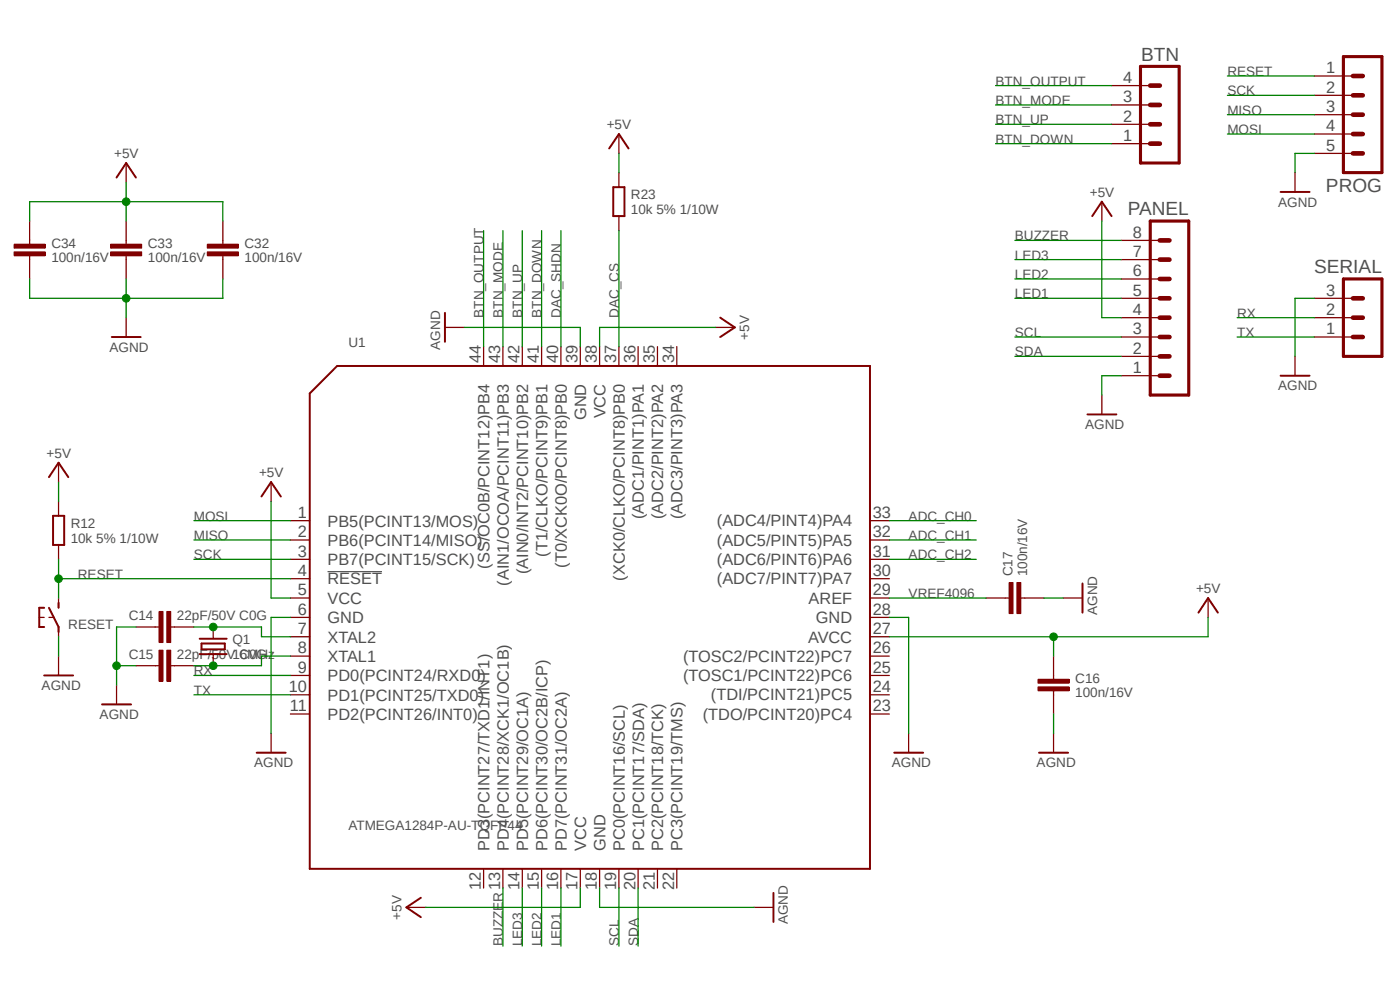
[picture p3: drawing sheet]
<svg xmlns="http://www.w3.org/2000/svg" width="420mm" height="297mm" viewBox="0 0 420 297" stroke-linecap="round" stroke-linejoin="round" font-family="sans-serif">
<path d="M4.2 12.3l411.8 272.5M416 12.3l-411.8 272.5" fill="none" stroke="#fff" stroke-width=".3"/>
<path d="M98.3 171.3h16.3" fill="none" stroke="#505050" stroke-width=".34"/>
<path d="M46.6 187.9h1.1M51.2 187.9h1.2M64 187.9v3.5M64 196v3.5" fill="none" stroke="#800000" stroke-width=".38"/>
<path d="M59.9 191.4h8.1M59.9 196h8.1M60.5 192.9h6.9v1.7h-6.9z" fill="none" stroke="#800000" stroke-width=".59"/>
<path d="M47.7 183.3h1.2v9.3h-1.2z" fill-rule="evenodd" fill="#800000"/>
<path d="M47.7 183.3h1.2v9.3h-1.2z" fill="none" stroke="#800000" stroke-width=".3"/>
<path d="M50 183.3h1.2v9.3h-1.2z" fill-rule="evenodd" fill="#800000"/>
<path d="M50 183.3h1.2v9.3h-1.2z" fill="none" stroke="#800000" stroke-width=".3"/>
<path d="M40.8 187.9h5.8M46.6 199.5h1.1M51.2 199.5h1.2M52.4 187.9h5.8" fill="none" stroke="#800000" stroke-width=".38"/>
<path d="M47.7 194.9h1.2v9.3h-1.2z" fill-rule="evenodd" fill="#800000"/>
<path d="M47.7 194.9h1.2v9.3h-1.2z" fill="none" stroke="#800000" stroke-width=".3"/>
<path d="M50 194.9h1.2v9.3h-1.2z" fill-rule="evenodd" fill="#800000"/>
<path d="M50 194.9h1.2v9.3h-1.2z" fill="none" stroke="#800000" stroke-width=".3"/>
<path d="M37.8 48.9v5.8M37.8 95.2v5.8M301.6 179.2h1.1M306.2 179.2h1.2M40.8 199.5h5.8M52.4 199.5h5.8M35 205.3v5.8" fill="none" stroke="#800000" stroke-width=".38"/>
<path d="M35 53.2l2.8-4.3 3 4.3M33.5 101h8.7M30.6 211.1h8.7" fill="none" stroke="#800000" stroke-width=".59"/>
<path d="M302.7 174.6h1.2v9.3h-1.2z" fill-rule="evenodd" fill="#800000"/>
<path d="M302.7 174.6h1.2v9.3h-1.2z" fill="none" stroke="#800000" stroke-width=".3"/>
<path d="M305.1 174.6h1.1v9.3h-1.1z" fill-rule="evenodd" fill="#800000"/>
<path d="M305.1 174.6h1.1v9.3h-1.1z" fill="none" stroke="#800000" stroke-width=".3"/>
<g fill="none" stroke="#800000" stroke-width=".38">
<path d="M394.3 22.8h11.6M394.3 28.6h11.6M394.3 34.4h11.6M388.5 51.7v5.8M394.3 40.2h11.6M394.3 46h11.6M66.8 72.1v1.1M66.8 76.7v1.1M145.1 103.9v5.8M150.9 103.9v5.8M156.7 103.9v5.8M162.5 103.9v5.8"/>
<path d="M168.3 103.9v5.8M174.1 103.9v5.8M179.9 103.9v5.8M185.7 103.9v5.8M191.4 103.9v5.8M197.2 103.9v5.8M203 103.9v5.8M330.5 118.4v5.8M388.5 106.8v5.8M17.6 138.7v5.8M17.6 150.3v4.3M81.3 144.5v5.8"/>
<path d="M87.1 156h5.8M261 156h5.8M17.6 163.3v4.3M17.6 179.2v3M87.1 179.2h5.8M87.1 161.8h5.8M87.1 167.6h5.8M87.1 173.4h5.8M261 179.2h5.8M261 161.8h5.8M261 167.6h5.8M261 173.4h5.8"/>
<path d="M295.8 179.2h5.8M307.4 179.2h5.8M318.9 179.2h5.8M362.4 179.2v5.8M11.8 185h1.5M14.7 185h1.4M17.6 187.9v2.9M17.6 196.6v5.8M87.1 185h5.8M87.1 190.8h5.8M87.1 196.6h5.8M261 185h5.8"/>
<path d="M261 190.8h5.8M261 196.6h5.8M81.3 219.8v5.8M87.1 202.4h5.8M87.1 208.2h5.8M87.1 214h5.8M261 202.4h5.8M261 208.2h5.8M261 214h5.8M145.1 260.4v5.7M150.9 260.4v5.7M156.7 260.4v5.7"/>
<path d="M162.5 260.4v5.7M168.3 260.4v5.7M174.1 260.4v5.7M179.9 260.4v5.7M185.7 260.4v5.7M191.4 260.4v5.7M197.2 260.4v5.7M203 260.4v5.7"/>
</g>
<g fill="none" stroke="#800000" stroke-width=".59">
<path d="M384.2 57.5h8.7M101.1 109.7h159.9v150.7h-168.1v-142.5zM384.2 112.6h8.7M326.2 124.2h8.7M14.7 143l2.9-4.3 2.9 4.3M15.9 154.6h3.4v8.7h-3.4zM78.4 148.8l2.9-4.3 2.9 4.3M324.7 174.9v8.7M13.3 182.2h-1.5v5.7h1.5M14.7 182.2l2.9 5.7v1.5M17.6 180.7v1.5M359.5 183.6l2.9-4.4 2.9 4.4"/>
<path d="M13.3 202.4h8.6M77 225.6h8.7"/>
</g>
<path d="M403 17h11.6v34.7h-11.6z" fill="none" stroke="#800000" stroke-width=".93"/>
<path d="M405.9 34.4h2.9M405.9 28.6h2.9M405.9 22.8h2.9M405.9 46h2.9M405.9 40.2h2.9" fill="none" stroke="#800000" stroke-width="1.4"/>
<path d="M62.2 73.2h9.3v1.2h-9.3z" fill-rule="evenodd" fill="#800000"/>
<path d="M62.2 73.2h9.3v1.2h-9.3z" fill="none" stroke="#800000" stroke-width=".3"/>
<path d="M62.2 75.5h9.3v1.2h-9.3z" fill-rule="evenodd" fill="#800000"/>
<path d="M62.2 75.5h9.3v1.2h-9.3z" fill="none" stroke="#800000" stroke-width=".3"/>
<path d="M37.8 72.1v1.1M37.8 76.7v1.1M66.8 66.3v5.8M66.8 77.8v5.8" fill="none" stroke="#800000" stroke-width=".38"/>
<path d="M33.2 73.2h9.3v1.2h-9.3z" fill-rule="evenodd" fill="#800000"/>
<path d="M33.2 73.2h9.3v1.2h-9.3z" fill="none" stroke="#800000" stroke-width=".3"/>
<path d="M33.2 75.5h9.3v1.2h-9.3z" fill-rule="evenodd" fill="#800000"/>
<path d="M33.2 75.5h9.3v1.2h-9.3z" fill="none" stroke="#800000" stroke-width=".3"/>
<path d="M8.9 72.1v1.1M8.9 76.7v1.1M37.8 66.3v5.8M37.8 77.8v5.8" fill="none" stroke="#800000" stroke-width=".38"/>
<path d="M4.2 73.2h9.3v1.2h-9.3z" fill-rule="evenodd" fill="#800000"/>
<path d="M4.2 73.2h9.3v1.2h-9.3z" fill="none" stroke="#800000" stroke-width=".3"/>
<path d="M4.2 75.5h9.3v1.2h-9.3z" fill-rule="evenodd" fill="#800000"/>
<path d="M4.2 75.5h9.3v1.2h-9.3z" fill="none" stroke="#800000" stroke-width=".3"/>
<path d="M8.9 66.3v5.8M8.9 77.8v5.8M316.1 202.4v1.2M316.1 207.1v1.1" fill="none" stroke="#800000" stroke-width=".38"/>
<path d="M311.4 203.6h9.3v1.2h-9.3z" fill-rule="evenodd" fill="#800000"/>
<path d="M311.4 203.6h9.3v1.2h-9.3z" fill="none" stroke="#800000" stroke-width=".3"/>
<path d="M311.4 205.9h9.3v1.2h-9.3z" fill-rule="evenodd" fill="#800000"/>
<path d="M311.4 205.9h9.3v1.2h-9.3z" fill="none" stroke="#800000" stroke-width=".3"/>
<g fill="none" stroke="#800000" stroke-width=".38">
<path d="M333.5 37.3h11.6M333.5 31.5h11.6M333.5 25.7h11.6M185.7 40.2v5.8M185.7 51.7v4.4M333.5 43.1h11.6M185.7 64.8v4.3M330.5 60.5v5.8M336.3 77.8h11.6M336.3 72.1h11.6M133.5 98.1h5.8M214.6 98.1h5.8"/>
<path d="M336.3 95.2h11.6M336.3 89.4h11.6M336.3 83.6h11.6M394.3 95.2h11.6M394.3 89.4h11.6M336.3 112.6h11.6M336.3 106.8h11.6M336.3 101h11.6M394.3 101h11.6M316.1 196.6v5.8M272.6 219.8v5.8M316.1 208.2v5.8"/>
<path d="M316.1 219.8v5.8M121.9 271.9h5.8M226.2 271.9h5.8"/>
</g>
<path d="M182.8 44.5l2.9-4.3 2.9 4.3M184 56.1h3.3v8.7h-3.3zM327.7 64.8l2.8-4.3 3 4.3M133.5 93.8v8.6M216.1 95.2l4.3 2.9-4.3 2.9M268.3 225.6h8.6M311.7 225.6h8.7M126.2 269.1l-4.3 2.8 4.3 3M232 267.6v8.7" fill="none" stroke="#800000" stroke-width=".59"/>
<path d="M342.1 19.9h11.6v29h-11.6zM345.1 66.3h11.5v52.1h-11.5zM403 83.6h11.6v23.2h-11.6z" fill="none" stroke="#800000" stroke-width=".93"/>
<g fill="none" stroke="#800000" stroke-width="1.4">
<path d="M345.1 31.5h2.8M345.1 37.3h2.8M345.1 25.7h2.8M345.1 43.1h2.8M347.9 77.8h2.9M347.9 72.1h2.9M347.9 95.2h2.9M347.9 89.4h2.9M347.9 83.6h2.9M405.9 95.2h2.9M405.9 89.4h2.9M347.9 101h2.9"/>
<path d="M347.9 106.8h2.9M347.9 112.6h2.9M405.9 101h2.9"/>
</g>
<path d="M58.2 187.9h20.2v2.9" fill="none" stroke="#008000" stroke-width=".38"/>
<circle cx="64" cy="187.9" r="1.14" fill="#008000"/>
<circle cx="64" cy="187.9" r="1.14" fill="none" stroke="#008000" stroke-width=".3"/>
<path d="M78.4 190.8h8.7M78.4 196.6v2.9h-20.2" fill="none" stroke="#008000" stroke-width=".38"/>
<circle cx="64" cy="199.5" r="1.14" fill="#008000"/>
<circle cx="64" cy="199.5" r="1.14" fill="none" stroke="#008000" stroke-width=".3"/>
<path d="M35 199.5h5.8M40.8 187.9h-5.8v17.4M78.4 196.6h8.7" fill="none" stroke="#008000" stroke-width=".38"/>
<circle cx="35" cy="199.5" r="1.14" fill="#008000"/>
<circle cx="35" cy="199.5" r="1.14" fill="none" stroke="#008000" stroke-width=".3"/>
<path d="M394.3 46h-5.8v5.7M8.9 83.6v5.8h57.9v-5.8M37.8 83.6v5.8M313.2 179.2h5.7M87.1 185h-5.8v34.8" fill="none" stroke="#008000" stroke-width=".38"/>
<circle cx="37.8" cy="89.4" r="1.14" fill="#008000"/>
<circle cx="37.8" cy="89.4" r="1.14" fill="none" stroke="#008000" stroke-width=".3"/>
<path d="M37.8 89.4v5.8M139.3 98.1h34.8v5.8M394.3 89.4h-5.8v17.4M336.3 112.6h-5.8v5.8M17.6 190.8v5.8M266.8 190.8h49.3v5.8M266.8 185h5.8v34.8M362.4 185v5.8M316.1 214v5.8M179.9 266.1v5.8h46.3" fill="none" stroke="#008000" stroke-width=".38"/>
<circle cx="316.1" cy="190.8" r="1.14" fill="#008000"/>
<circle cx="316.1" cy="190.8" r="1.14" fill="none" stroke="#008000" stroke-width=".3"/>
<path d="M8.9 66.3v-5.8h57.9v5.8M37.8 60.5v5.8M17.6 144.5v5.8M81.3 150.3v28.9h5.8M316.1 190.8h46.3" fill="none" stroke="#008000" stroke-width=".38"/>
<circle cx="37.8" cy="60.5" r="1.14" fill="#008000"/>
<circle cx="37.8" cy="60.5" r="1.14" fill="none" stroke="#008000" stroke-width=".3"/>
<g fill="none" stroke="#008000" stroke-width=".38">
<path d="M368.2 28.6h26.1M368.2 34.4h26.1M37.8 54.7v5.8M185.7 46v5.7M368.2 40.2h26.1M330.5 66.3v28.9h5.8M214.6 98.1h-34.7v5.8M58.2 156h28.9M266.8 156h26.1M17.6 167.6v11.6M17.6 173.4h69.5M58.2 167.6h28.9"/>
<path d="M58.2 161.8h28.9M266.8 167.6h26.1M266.8 161.8h26.1M174.1 266.1v5.8h-46.4"/>
</g>
<circle cx="17.6" cy="173.4" r="1.14" fill="#008000"/>
<circle cx="17.6" cy="173.4" r="1.14" fill="none" stroke="#008000" stroke-width=".3"/>
<g fill="none" stroke="#008000" stroke-width=".38">
<path d="M298.7 25.7h34.8M298.7 31.5h34.8M298.7 37.3h34.8M368.2 22.8h26.1M298.7 43.1h34.8M145.1 69.1v34.8M150.9 69.1v34.8M156.7 69.1v34.8M162.5 69.1v34.8M168.3 69.1v34.8M185.7 69.1v34.8M304.5 77.8h31.8"/>
<path d="M304.5 72.1h31.8M304.5 83.6h31.8M304.5 89.4h31.8M371.1 95.2h23.2M304.5 101h31.8M304.5 106.8h31.8M371.1 101h23.2M266.8 179.2h29M58.2 208.2h28.9M58.2 202.4h28.9M150.9 266.1v17.4M156.7 266.1v17.4"/>
<path d="M162.5 266.1v17.4M168.3 266.1v17.4M185.7 266.1v17.4M191.4 266.1v17.4"/>
</g>
<g font-size="5.7" fill="#505050">
<text x="342.4" y="18.2">BTN</text>
<text x="397.8" y="57.6">PROG</text>
<text x="338.3" y="64.5">PANEL</text>
<text x="394.3" y="81.9">SERIAL</text>
</g>
<g font-size="4.9" fill="#505050">
<text x="397.8" y="22">1</text>
<text x="337" y="24.9">4</text>
<text x="397.8" y="27.8">2</text>
<text x="337" y="30.6">3</text>
<text x="397.8" y="33.6">3</text>
<text x="337" y="36.4">2</text>
<text x="397.8" y="39.4">4</text>
<text x="337" y="42.2">1</text>
<text x="397.8" y="45.1">5</text>
<text x="339.9" y="71.2">8</text>
<text x="339.9" y="77">7</text>
<text x="339.9" y="82.8">6</text>
<text x="339.9" y="88.6">5</text>
<text x="397.8" y="88.6">3</text>
<text x="339.9" y="94.4">4</text>
<text x="397.8" y="94.4">2</text>
<text x="339.9" y="100.2">3</text>
<text x="397.8" y="100.2">1</text>
<text x="339.9" y="106">2</text>
<text x="144.3" y="108.9" transform="rotate(-90 144.3 108.9)">44</text>
<text x="150.1" y="108.9" transform="rotate(-90 150.1 108.9)">43</text>
<text x="155.9" y="108.9" transform="rotate(-90 155.9 108.9)">42</text>
<text x="161.7" y="108.9" transform="rotate(-90 161.7 108.9)">41</text>
<text x="167.5" y="108.9" transform="rotate(-90 167.5 108.9)">40</text>
<text x="173.3" y="108.9" transform="rotate(-90 173.3 108.9)">39</text>
<text x="179.1" y="108.9" transform="rotate(-90 179.1 108.9)">38</text>
<text x="184.8" y="108.9" transform="rotate(-90 184.8 108.9)">37</text>
<text x="190.6" y="108.9" transform="rotate(-90 190.6 108.9)">36</text>
<text x="196.4" y="108.9" transform="rotate(-90 196.4 108.9)">35</text>
<text x="202.2" y="108.9" transform="rotate(-90 202.2 108.9)">34</text>
<text x="339.9" y="111.8">1</text>
<text x="175.8" y="125.9" transform="rotate(-90 175.8 125.9)">GND</text>
<text x="181.6" y="125.4" transform="rotate(-90 181.6 125.4)">VCC</text>
<text x="89.4" y="155.2">1</text>
<text x="193.2" y="155.6" transform="rotate(-90 193.2 155.6)">(ADC1/PINT1)PA1</text>
<text x="199" y="155.6" transform="rotate(-90 199 155.6)">(ADC2/PINT2)PA2</text>
<text x="204.8" y="155.6" transform="rotate(-90 204.8 155.6)">(ADC3/PINT3)PA3</text>
<text x="261.8" y="155.2">33</text>
<text x="89.4" y="161">2</text>
<text x="98.3" y="157.8">PB5(PCINT13/MOS)</text>
<text x="215.1" y="157.8">(ADC4/PINT4)PA4</text>
<text x="261.8" y="161">32</text>
<text x="89.4" y="166.8">3</text>
<text x="98.3" y="163.6">PB6(PCINT14/MISO)</text>
<text x="164.2" y="166.9" transform="rotate(-90 164.2 166.9)">(T1/CLKO/PCINT9)PB1</text>
<text x="215.1" y="163.6">(ADC5/PINT5)PA5</text>
<text x="261.8" y="166.8">31</text>
<text x="89.4" y="172.6">4</text>
<text x="98.3" y="169.4">PB7(PCINT15/SCK)</text>
<text x="146.8" y="170.4" transform="rotate(-90 146.8 170.4)">(SS/OC0B/PCINT12)PB4</text>
<text x="158.4" y="172.1" transform="rotate(-90 158.4 172.1)">(AIN0/INT2/PCINT10)PB2</text>
<text x="170" y="170.2" transform="rotate(-90 170 170.2)">(T0/XCK0O/PCINT8)PB0</text>
<text x="187.4" y="174" transform="rotate(-90 187.4 174)">(XCK0/CLKO/PCINT8)PB0</text>
<text x="215.1" y="169.4">(ADC6/PINT6)PA6</text>
<text x="261.8" y="172.6">30</text>
<text x="89.4" y="178.4">5</text>
<text x="98.3" y="175.2">RESET</text>
<text x="152.6" y="175.5" transform="rotate(-90 152.6 175.5)">(AIN1/OCOA/PCINT11)PB3</text>
<text x="215.1" y="175.2">(ADC7/PINT7)PA7</text>
<text x="261.8" y="178.4">29</text>
<text x="89.4" y="184.2">6</text>
<text x="98.3" y="181">VCC</text>
<text x="242.6" y="181">AREF</text>
<text x="261.8" y="184.2">28</text>
<text x="89.4" y="190">7</text>
<text x="98.3" y="186.8">GND</text>
<text x="244.7" y="186.8">GND</text>
<text x="261.8" y="190">27</text>
<text x="89.4" y="195.8">8</text>
<text x="98.3" y="192.6">XTAL2</text>
<text x="242.4" y="192.6">AVCC</text>
<text x="261.8" y="195.8">26</text>
<text x="89.4" y="201.6">9</text>
<text x="98.3" y="198.4">XTAL1</text>
<text x="204.9" y="198.4">(TOSC2/PCINT22)PC7</text>
<text x="261.8" y="201.6">25</text>
<text x="86.6" y="207.4">10</text>
<text x="98.3" y="204.2">PD0(PCINT24/RXD0)</text>
<text x="98.3" y="210">PD1(PCINT25/TXD0)</text>
<text x="204.9" y="204.2">(TOSC1/PCINT22)PC6</text>
<text x="213.3" y="209.9">(TDI/PCINT21)PC5</text>
<text x="261.8" y="207.4">24</text>
<text x="87" y="213.2">11</text>
<text x="98.3" y="215.8">PD2(PCINT26/INT0)</text>
<text x="210.8" y="215.7">(TDO/PCINT20)PC4</text>
<text x="261.8" y="213.2">23</text>
<text x="146.8" y="255.1" transform="rotate(-90 146.8 255.1)">PD3(PCINT27/TXD1/INT1)</text>
<text x="152.6" y="255.1" transform="rotate(-90 152.6 255.1)">PD4(PCINT28/XCK1/OC1B)</text>
<text x="158.4" y="255.1" transform="rotate(-90 158.4 255.1)">PD5(PCINT29/OC1A)</text>
<text x="164.2" y="255.1" transform="rotate(-90 164.2 255.1)">PD6(PCINT30/OC2B/ICP)</text>
<text x="170" y="255.1" transform="rotate(-90 170 255.1)">PD7(PCINT31/OC2A)</text>
<text x="175.8" y="255.1" transform="rotate(-90 175.8 255.1)">VCC</text>
<text x="181.6" y="255.1" transform="rotate(-90 181.6 255.1)">GND</text>
<text x="187.4" y="255.1" transform="rotate(-90 187.4 255.1)">PC0(PCINT16/SCL)</text>
<text x="193.2" y="255.1" transform="rotate(-90 193.2 255.1)">PC1(PCINT17/SDA)</text>
<text x="199" y="255.1" transform="rotate(-90 199 255.1)">PC2(PCINT18/TCK)</text>
<text x="204.8" y="255.1" transform="rotate(-90 204.8 255.1)">PC3(PCINT19/TMS)</text>
<text x="144.3" y="266.7" transform="rotate(-90 144.3 266.7)">12</text>
<text x="150.1" y="266.7" transform="rotate(-90 150.1 266.7)">13</text>
<text x="155.9" y="266.7" transform="rotate(-90 155.9 266.7)">14</text>
<text x="161.7" y="266.7" transform="rotate(-90 161.7 266.7)">15</text>
<text x="167.5" y="266.7" transform="rotate(-90 167.5 266.7)">16</text>
<text x="173.3" y="266.7" transform="rotate(-90 173.3 266.7)">17</text>
<text x="179.1" y="266.7" transform="rotate(-90 179.1 266.7)">18</text>
<text x="184.8" y="266.7" transform="rotate(-90 184.8 266.7)">19</text>
<text x="190.6" y="266.7" transform="rotate(-90 190.6 266.7)">20</text>
<text x="196.4" y="266.7" transform="rotate(-90 196.4 266.7)">21</text>
<text x="202.2" y="266.7" transform="rotate(-90 202.2 266.7)">22</text>
</g>
<g font-size="4.1" fill="#505050">
<text x="368.2" y="22.8">RESET</text>
<text x="298.7" y="25.7">BTN_OUTPUT</text>
<text x="368.2" y="28.6">SCK</text>
<text x="298.7" y="31.5">BTN_MODE</text>
<text x="368.2" y="34.4">MISO</text>
<text x="182" y="38.7">+5V</text>
<text x="298.7" y="37.3">BTN_UP</text>
<text x="368.2" y="40.2">MOSI</text>
<text x="34.2" y="47.4">+5V</text>
<text x="298.7" y="43.1">BTN_DOWN</text>
<text x="189.3" y="59.7">R23</text>
<text x="326.9" y="59">+5V</text>
<text x="189.3" y="64">10k 5% 1/10W</text>
<text x="383.5" y="61.9">AGND</text>
<text x="15.4" y="74.2">C34</text>
<text x="44.4" y="74.2">C33</text>
<text x="73.4" y="74.2">C32</text>
<text x="304.5" y="77.8">LED3</text>
<text x="304.5" y="72.1">BUZZER</text>
<text x="15.4" y="78.6">100n/16V</text>
<text x="44.4" y="78.6">100n/16V</text>
<text x="73.4" y="78.6">100n/16V</text>
<text x="304.5" y="83.6">LED2</text>
<text x="304.5" y="89.4">LED1</text>
<text x="145.1" y="95.2" transform="rotate(-90 145.1 95.2)">BTN_OUTPUT</text>
<text x="150.9" y="95.2" transform="rotate(-90 150.9 95.2)">BTN_MODE</text>
<text x="156.7" y="95.2" transform="rotate(-90 156.7 95.2)">BTN_UP</text>
<text x="162.5" y="95.2" transform="rotate(-90 162.5 95.2)">BTN_DOWN</text>
<text x="168.3" y="95.2" transform="rotate(-90 168.3 95.2)">DAC_SHDN</text>
<text x="185.7" y="95.2" transform="rotate(-90 185.7 95.2)">DAC_CS</text>
<text x="371.1" y="95.2">RX</text>
<text x="224.7" y="101.8" transform="rotate(-90 224.7 101.8)">+5V</text>
<text x="304.5" y="101">SCL</text>
<text x="371.1" y="101">TX</text>
<text x="32.8" y="105.4">AGND</text>
<text x="104.5" y="103.9">U1</text>
<text x="132" y="104.8" transform="rotate(-90 132 104.8)">AGND</text>
<text x="304.5" y="106.8">SDA</text>
<text x="383.5" y="117">AGND</text>
<text x="325.5" y="128.5">AGND</text>
<text x="14" y="137.2">+5V</text>
<text x="77.7" y="143">+5V</text>
<text x="21.2" y="158.2">R12</text>
<text x="58.2" y="156.1">MOSI</text>
<text x="58.2" y="161.8">MISO</text>
<text x="272.6" y="156.1">ADC_CH0</text>
<text x="272.6" y="161.8">ADC_CH1</text>
<text x="21.2" y="162.6">10k 5% 1/10W</text>
<text x="58.2" y="167.6">SCK</text>
<text x="272.6" y="167.6">ADC_CH2</text>
<text x="23.4" y="173.4">RESET</text>
<text x="303.7" y="172.7" transform="rotate(-90 303.7 172.7)">C17</text>
<text x="308.1" y="172.7" transform="rotate(-90 308.1 172.7)">100n/16V</text>
<text x="272.6" y="179.2">VREF4096</text>
<text x="358.8" y="177.8">+5V</text>
<text x="38.6" y="185.8">C14</text>
<text x="53.1" y="185.8">22pF/50V C0G</text>
<text x="329.1" y="184.3" transform="rotate(-90 329.1 184.3)">AGND</text>
<text x="20.5" y="188.6">RESET</text>
<text x="38.6" y="197.4">C15</text>
<text x="53.1" y="197.4">22pF/50V C0G</text>
<text x="69.7" y="197.4">16MHz</text>
<text x="69.7" y="193">Q1</text>
<text x="58.2" y="202.4">RX</text>
<text x="12.5" y="206.8">AGND</text>
<text x="58.2" y="208.2">TX</text>
<text x="322.6" y="209">100n/16V</text>
<text x="322.6" y="204.6">C16</text>
<text x="29.9" y="215.5">AGND</text>
<text x="76.2" y="230">AGND</text>
<text x="267.5" y="230">AGND</text>
<text x="311" y="230">AGND</text>
<text x="104.5" y="248.8">ATMEGA1284P-AU-TQFP44</text>
<text x="120.4" y="275.6" transform="rotate(-90 120.4 275.6)">+5V</text>
<text x="236.4" y="277" transform="rotate(-90 236.4 277)">AGND</text>
<text x="150.9" y="283.5" transform="rotate(-90 150.9 283.5)">BUZZER</text>
<text x="156.7" y="283.5" transform="rotate(-90 156.7 283.5)">LED3</text>
<text x="162.5" y="283.5" transform="rotate(-90 162.5 283.5)">LED2</text>
<text x="168.3" y="283.5" transform="rotate(-90 168.3 283.5)">LED1</text>
<text x="185.7" y="283.5" transform="rotate(-90 185.7 283.5)">SCL</text>
<text x="191.5" y="283.5" transform="rotate(-90 191.5 283.5)">SDA</text>
</g>
</svg>
